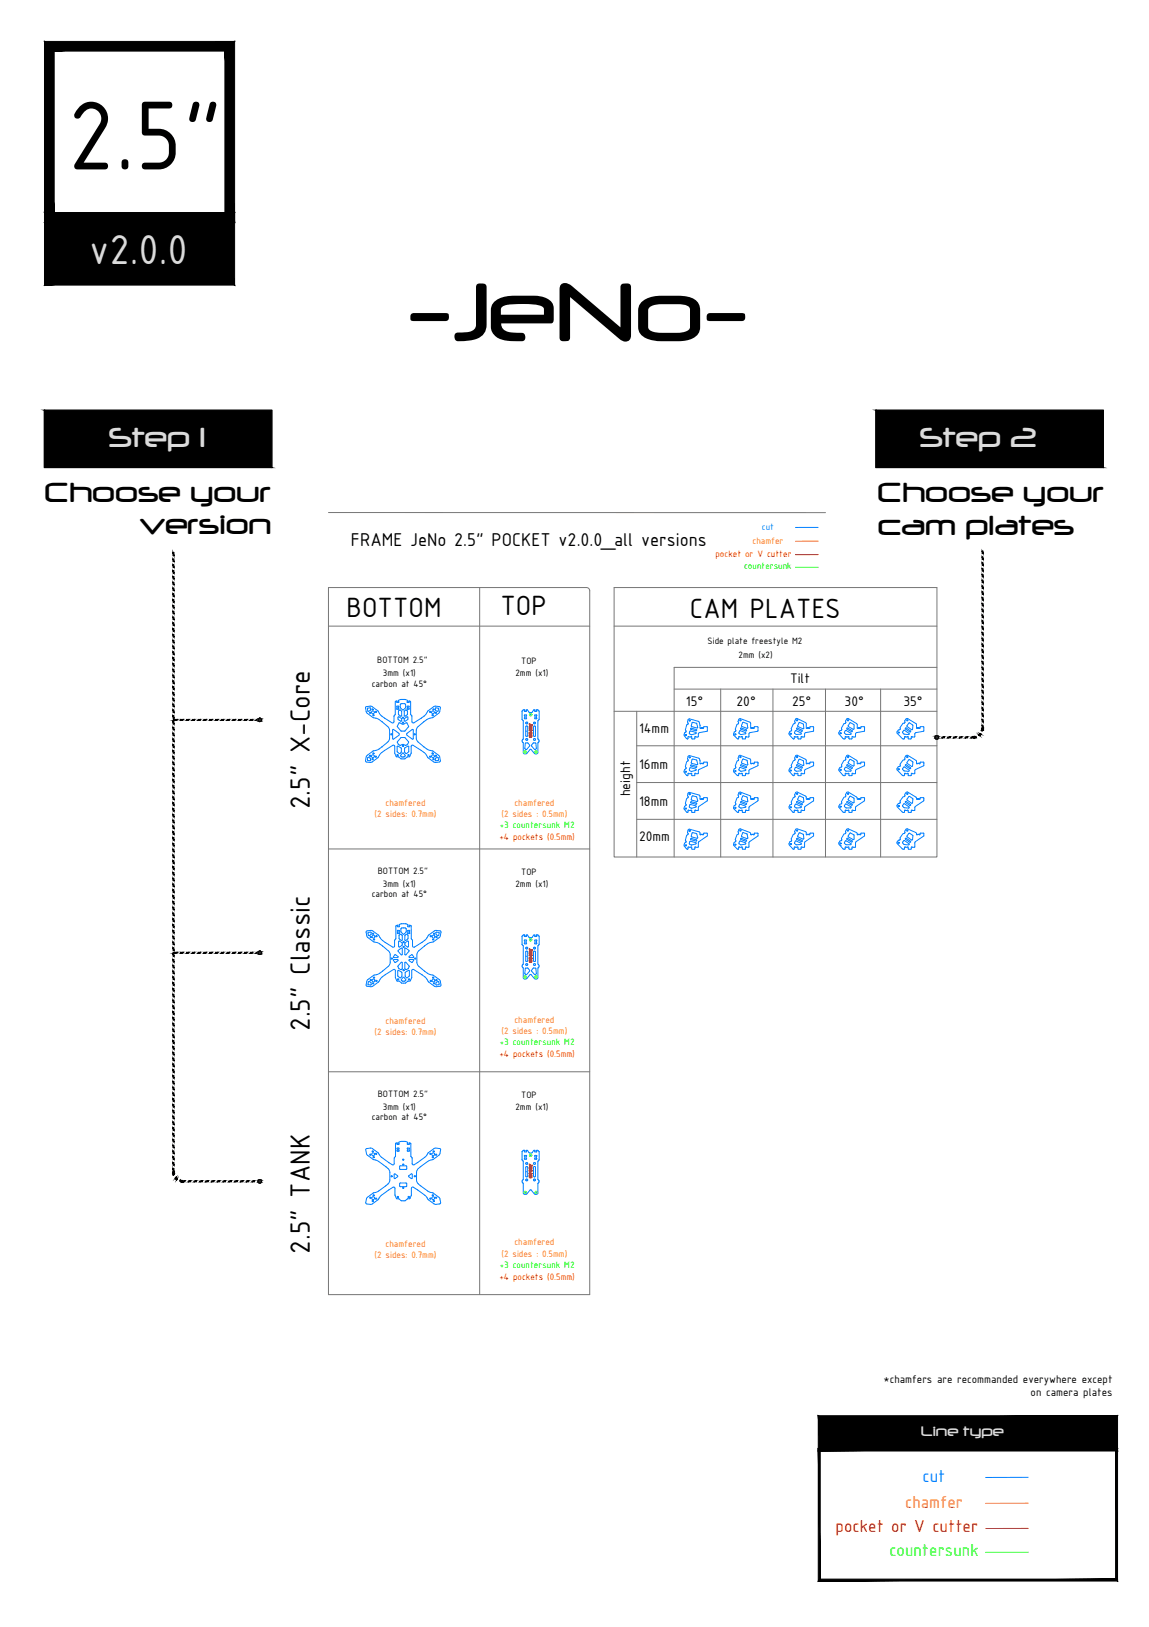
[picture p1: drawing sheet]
<svg xmlns="http://www.w3.org/2000/svg" width="594mm" height="841mm" viewBox="0 0 594 841" stroke-linecap="round" stroke-linejoin="round" font-family="sans-serif">
<!-- layer: Calque2 -->
<g fill="none" stroke="#767676" stroke-width=".52">
<path d="M170 265h257M170 304h133l2 1v364h-135zM248 304v365M318 304h166v139h-166zM170 324h135M318 324h166M349 356h135M373 356v87M400 356v87M427 356v87M455 356v87M484 345h-135v98"/>
<path d="M318 368h166M329 368v75M329 386h155M329 405h155M170 439h135M329 424h155M170 554h135"/>
</g>
<!-- layer: pocket -->
<path d="M423 287h-12M532 790h-22" fill="none" stroke="#f00" stroke-width=".52"/>
<!-- layer: chamfered -->
<path d="M423 280h-12M532 777h-22" fill="none" stroke="#ff7f00" stroke-width=".52"/>
<!-- layer: countersunk -->
<g fill="none" stroke="#0f0" stroke-width=".52">
<path d="M423 293h-12M532 802h-22"/>
<circle cx="274" cy="369" r=".6"/>
<circle cx="272" cy="389" r=".6"/>
<circle cx="277" cy="389" r=".6"/>
<circle cx="274" cy="486" r=".6"/>
<circle cx="272" cy="505" r=".6"/>
<circle cx="277" cy="505" r=".6"/>
<circle cx="274" cy="597" r=".6"/>
<circle cx="272" cy="616" r=".6"/>
<circle cx="277" cy="616" r=".6"/>
</g>
<!-- layer: Calque1 -->
<g fill="none" stroke="#007fff" stroke-width=".52">
<path d="M423 273h-12M357 378l3 1-3 1-1-1zM357 376l3 2-3-1zM361 376h-1h-3l1-3 2 1 1 2M382 378l4 1-3 1-1-1zM383 376l3 2-3-1zM383 375l4 1-1-2-2-1-1 2M411 378l3 1-2 1-1-1zM412 376l3 2-3-1zM413 374h2v3l-3-2zM437 380l3-1-3-1v1v1M438 376l3 2z"/>
<path d="M439 374l3 1-1 2-2-2zM467 378l1-1 2 2h-3v-1M468 376l3 2zM470 374l2 1v2l-3-2zM357 397l3 1-3 1-1-1zM357 395l3 1h-3zM358 392l2 1 1 2-4-1zM383 399l-1-1 1-1 3 1-3 1M383 395v1l3 1-3-2M384 392l2 1 1 2-4-1zM411 397l3 1-2 1-1-1zM412 395l3 2-3-1z"/>
<path d="M413 392l2 1v3l-3-2zM437 399l3-1-3-1v1v1M438 395l3 2zM439 393l3 1-1 2-2-2zM467 397v1h3l-2-2-1 1M468 395l3 2zM470 393l-1 1 3 2v-2l-2-1M357 416l3 1-3 1-1-1zM357 414l3 1h-3zM358 411l2 1 1 2h-4zM382 416l4 1-3 1-1-1zM383 414l3 2-3-1z"/>
<path d="M384 411l2 1 1 2-4-1zM411 416l3 1-2 1-1-1zM412 414l3 2-3-1zM415 412l-2-1-1 2 3 2v-2M437 418l3-1-3-1v1v1M438 414l3 2zM439 412l3 1-1 2-2-2zM467 416v1l3 1-2-3-1 1M468 414l3 2zM470 412l2 1v2l-3-2zM357 435l3 1-3 1-1-1zM357 434l3 1-3-1z"/>
<path d="M358 430l2 1 1 2h-4zM383 433l3 2-3-1zM385 436h1l-3 1-1-1 1-1 2 1M386 433h1l-1-2-2-1-1 2 3 2M412 437l-1-1v-1l3 1-2 1M412 433l3 2-3-1zM413 431h2v3l-3-2zM437 437l3-1-3-1v1v1M438 433l3 2zM441 432l-1-1-2 1 3 2h1M441 431l1 3M467 435v2h3l-2-3-1 1"/>
<path d="M468 433l3 2zM470 431l2 1v2l-3-2zM207 480h2h1v2l-1 1-2-1zM210 478h1v1h1v-1l1 1v10M210 478h-4v1h-1v-1v1v6l-1 1M190 482h2v1l-1 1-1-2M196 484l1 2 2 1M196 484l-4-3-3 1 1 3 3 2 3 1 2 1M198 489h.1M198 489l3 3 1 2v4l-4 4M199 487h.1M204 486v3l-1 1-4-3"/>
<path d="M207 489h-1v-3l2 2v1l-1 1M208 484l-1-1-1 1v1l1 1M208 483v3h-1M209 484l1-1 1 1v1l-1 1M209 483v3h1M211 489v-3l-2 2v1l2 1M213 489l1 1 4-3 2-1 2-3 3-2h3l-1 3-3 3-3 1-5 4M216 499l5 4 3 1 3 2 1 4h-3l-3-2-2-3-2-1-4-3-1 1M217 492l-1 2v4l1 1M227 482h-1v1l1 1v-2M191 507l1 1v1h-2zM198 502l-2 1-3 1-3 2-1 3 3 1 4-3"/>
<path d="M198 502h.1M199 504l-2 1-1 2M199 504l5-3v4l1 2h2M199 504h.1M206 502l2 1v2h-1h-1zM210 503l2-1v3h-2h-1zM213 502v3l-1 2-2 1h-2l-2-1M226 508l1-1v2h-2zM532 764h-22"/>
<circle cx="272" cy="374" r=".5"/>
<circle cx="276" cy="374" r=".5"/>
<circle cx="355" cy="380" r=".3"/>
<circle cx="357" cy="373" r=".3"/>
<circle cx="380" cy="380" r=".3"/>
<circle cx="383" cy="372" r=".3"/>
<circle cx="409" cy="379" r=".3"/>
<circle cx="412" cy="372" r=".3"/>
<circle cx="435" cy="379" r=".3"/>
<circle cx="438" cy="372" r=".3"/>
<circle cx="465" cy="379" r=".3"/>
<circle cx="469" cy="372" r=".3"/>
<circle cx="272" cy="382" r=".5"/>
<circle cx="276" cy="382" r=".5"/>
<circle cx="355" cy="399" r=".3"/>
<circle cx="357" cy="391" r=".3"/>
<circle cx="380" cy="399" r=".3"/>
<circle cx="383" cy="391" r=".3"/>
<circle cx="409" cy="398" r=".3"/>
<circle cx="412" cy="391" r=".3"/>
<circle cx="435" cy="398" r=".3"/>
<circle cx="438" cy="391" r=".3"/>
<circle cx="465" cy="398" r=".3"/>
<circle cx="469" cy="391" r=".3"/>
<circle cx="355" cy="418" r=".3"/>
<circle cx="357" cy="411" r=".3"/>
<circle cx="380" cy="418" r=".3"/>
<circle cx="383" cy="410" r=".3"/>
<circle cx="409" cy="417" r=".3"/>
<circle cx="412" cy="410" r=".3"/>
<circle cx="435" cy="417" r=".3"/>
<circle cx="438" cy="410" r=".3"/>
<circle cx="465" cy="417" r=".3"/>
<circle cx="469" cy="410" r=".3"/>
<circle cx="355" cy="437" r=".3"/>
<circle cx="357" cy="430" r=".3"/>
<circle cx="380" cy="437" r=".3"/>
<circle cx="383" cy="429" r=".3"/>
<circle cx="409" cy="436" r=".3"/>
<circle cx="412" cy="429" r=".3"/>
<circle cx="435" cy="436" r=".3"/>
<circle cx="438" cy="429" r=".3"/>
<circle cx="465" cy="436" r=".3"/>
<circle cx="469" cy="429" r=".3"/>
<circle cx="192" cy="484" r=".3"/>
<circle cx="193" cy="483" r=".3"/>
<circle cx="193" cy="486" r=".3"/>
<circle cx="195" cy="484" r=".3"/>
<circle cx="203" cy="495" r=".3"/>
<circle cx="215" cy="495" r=".3"/>
<circle cx="223" cy="484" r=".3"/>
<circle cx="224" cy="486" r=".3"/>
<circle cx="224" cy="483" r=".3"/>
<circle cx="226" cy="484" r=".3"/>
<circle cx="272" cy="499" r=".5"/>
<circle cx="272" cy="490" r=".5"/>
<circle cx="276" cy="499" r=".5"/>
<circle cx="276" cy="490" r=".5"/>
<circle cx="192" cy="507" r=".3"/>
<circle cx="193" cy="508" r=".3"/>
<circle cx="193" cy="505" r=".3"/>
<circle cx="195" cy="507" r=".3"/>
<circle cx="223" cy="507" r=".3"/>
<circle cx="224" cy="505" r=".3"/>
<circle cx="224" cy="508" r=".3"/>
<circle cx="226" cy="507" r=".3"/>
<circle cx="272" cy="610" r=".5"/>
<circle cx="272" cy="601" r=".5"/>
<circle cx="276" cy="610" r=".5"/>
<circle cx="276" cy="601" r=".5"/>
</g>
<!-- layer: Cut -->
<g fill="none" stroke="#007fff" stroke-width=".52">
<path d="M191 367l1-1h-2v2M191 367h-1M205 365h1v2h-1zM206 372l2 1v-1l-2-1v1M207 374l-2 2 2 2h2l2-2-1-2h-2h-1M207 364h2h1v2l-2 1-1-1zM207 362h-1v1h-1v-1l-1 1v6l-1 5-6-4-2-2-3-3h-3l1 4 3 2 2 1 3 1 3 3v2v4v1l-5 4-3 1-4 3M207 362h4v1l1-1v1v6l1 1M208 370h-1l-1-1v-1l1-1 1 1v2M209 370l2-1v-1l-1-1-1 1v2M211 365h1l-1 2h-1zM211 372l-2 1v-1l1-1 1 1"/>
<path d="M213 370v3l1 1 4-3M218 371h.1M225 367h2M226 366h-1v1M227 366v2M228 366l-1 3-3 2-3 1-6 5v5l4 4M228 366l-1-1h-3l-3 3-1 2-2 1M271 370h1v2l-1-1zM272 378h.1M272 375l1 1-1 5v-1zM274 368h.1M275 368h-1"/>
<path d="M276 375l1 1v5l-1-1zM277 370h1l-1 2-1-1zM277 367l1 1h-1v-1h-1l-1 1M277 367l2 1v4l-1 1v9l1 1-1 1v5l-2 1-2-3-2 3h-1v-1v-5l-1-1 1-1v-9l-1-1v-4l1-1v1h1v-1h1l1 1M277 367h.1M354 380l1-2-1-1 1-2 1-1v-2l5 1 1 4h2v-1h2v2l-5 1v2M354 380l1 2M380 378v-1l1-3h1v-1v-2l6 2v3l2 1v-1h2v2l-4 1-1 2M380 377l-1 3 3 2M409 378h-1v2l2 2M409 378h.1M409 377h.1"/>
<path d="M411 374h-1l-1 3M411 374h.1M416 374l-4-3-1 2v1M417 374v2l1 1 1-1h2v2l-5 1v2M435 378l-1 1 2 3h1v-1h2v1h1l1-1h1M435 377v-1l1-2h1l1-2 1-1 4 3v3h2v-1h2v2l-4 1-1 2M435 377v1M465 377h-1v2l3 3h1v-1h1l1 1h1v-1h2M465 377h.1M468 374h-1l-2 2v1M468 374h.1M468 373l1-2 5 3v3l2-1"/>
<path d="M476 376h.1M476 376h2v2l-5 1v2M190 392h1l1 1h-2zM204 389v-3l-1-1-6 4-2 3-3 2h-3v-3M204 389h.1M204 390l1 1h1l1 1h2l1-1M206 380v-1l-3-2v5l3-2M206 389h1l1-2-2-1-1 2 1 2M207 381h2l2 3v1h-1h-2h-1h-1l-1-1zM208 389l2 2h-1h-2zM210 389h-1v-2l2-1v3l-1 1M210 380v-1l4-2v5l-4-2"/>
<path d="M213 389v-3v-1l7 4 1 3 3 2h3l1-1M213 390l-1 1h-1M219 386h.1M219 386l2 2h3l3 3M227 393l-1-1h-1v1h1M227 391l1 2M272 387h-1l1-3h1l1 1-2 2M276 384h1v3l-2-2zM354 399l1 2M355 382h.1M357 381h-1l-1 1M357 400h-1l-1 1"/>
<path d="M361 381h-2v1h-1v-1h-1M361 392l-5-1v2l-1 1-1 2 1 1-1 2M361 392l1 1M362 393h.1M362 393v2h2v-1h2v2l-5 2v2h-2v1h-1v-1h-1M382 382h.1M382 391l6 1v3h2v-1h2v2l-5 2v2h-1l-1 1h-1v-1h-2v1h-1l-2-2 1-2v-1l1-3h1zM387 381h-1l-1 1h-1v-1h-2v1M409 396l-1 2 2 3M410 382h.1M416 381h-2v1h-1l-1-1h-1l-1 1M416 393l-4-3-1 2v1h-1l-1 3"/>
<path d="M417 393h.1M417 393v2h2v-1h2v2l-5 2v2h-2v1h-1l-1-1h-1l-1 1M435 396v-1l1-2h1v-1l1-2 5 3v2h2v-1h2v2l-4 2-1 2h-1l-1 1h-1v-1h-2v1h-1l-2-3v-1h1M435 396v1M465 396h.1M476 394v1M476 394h2v2l-5 2v2h-2v1h-1l-1-1h-1v1h-1l-3-3v-2h1M476 395h-2v-2l-5-3-1 2v1h-1l-2 2v1M354 418l1 2M355 401h.1M355 420h.1M357 419h-1l-1 1"/>
<path d="M361 419h-2v1h-1v-1h-1M364 412h1M364 412v1h-2v-2l-6-1-1 1 1 1-1 1-1 2 1 1-1 2M365 412l1 2-5 3v2M380 416l-1 2 3 2M382 401h.1M382 420h.1M387 419h-1l-1 1h-1v-1h-2v1M390 412h2M390 412v1h-2v-2l-6-2v2v1h-1l-1 3M392 412v2l-5 3v2M409 415l-1 3 2 2"/>
<path d="M410 401h.1M410 420h.1M411 412h-1l-1 3M411 412h.1M416 419h-2v1h-1l-1-1h-1l-1 1M416 412l-4-3-1 2v1M417 412v1h2v-1M419 412h1M420 412l1 2-5 3v2M435 416l-1 1 2 3h1v-1h2v1h1l1-1h1M435 415v1M445 412h2"/>
<path d="M445 412v1h-2v-1l-5-3-1 2v1h-1l-1 2v1M447 412v2l-5 3v2M465 415h-1v2l3 3h1v-1h1l1 1h1v-1h2M465 415h.1M468 412h-1l-2 2v1M468 412h.1M468 412v-1l1-2 5 3v1h2M476 413h.1M476 412h1M476 412v1M477 412l1 2-5 3v2M354 437l1 2"/>
<path d="M355 435l-1 2M355 435l-1-1 2-5 5 1 1 2h2v-1h2v1l-5 3v3h-2v1h-1v-1h-1M355 439h.1M357 438h-1l-1 1M382 439h.1M382 429l6 1v2h2v-1h2v1l-5 3v3h-1l-1 1h-1v-1h-2l-1 1-2-2 1-2v-1l1-3h1zM409 435h-1v2l2 2M409 435h.1M409 434v1M410 439h.1M411 431h-1l-1 3M411 431h.1"/>
<path d="M411 431v-2l1-1 5 2v2h2v-1h2v1l-5 3v3h-2v1h-1l-1-1h-1l-1 1M434 437h.1M435 434v-1l1-2h1v-1l1-2 5 2v2h2v-1h2v1l-5 3v3h-1l-1 1h-1v-1h-2v1h-1l-2-3 1-1M435 434v1M465 434h.1M468 431h-1l-2 2v1M468 431h.1M468 431v-1l1-2 4 2 1 2 2-1M476 431h.1M476 431h2v1l-5 3v3h-2v1h-1l-1-1h-1v1h-1l-3-3v-2h1M204 497v-1h2l-2 1M204 494l2 1h-2v-1"/>
<path d="M205 481h2l-1 2-1-1zM206 491l2-1v4h-1zM207 497l1 1v3h-1l-1-1zM209 490l3 1-2 3zM211 481h1v2l-1-1zM212 496h2l-1 2zM212 494l1-1 1 2h-2zM271 488h1M271 486h1M271 486v2M272 494h.1M272 492h1l-1 5z"/>
<path d="M272 486v2M274 485h.1M275 485h-1M275 485l1-2h1v1v-1h1l1 1v4l-1 1v9l1 2h-1v5v1h-1l-3-2-2 2h-1v-1v-5h-1l1-2v-9l-1-1v-4l1-1v1h1v-1h1l1 2M276 492h1v5h-1zM277 488h.1M277 486h.1M277 486v2M208 505l2 1-1 1h-2zM209 501h2l1-1-2-3v4M272 504l-1-1 1-2 1-1 1 2-2 2M276 501h1v2v1l-2-2z"/>
<path d="M189 594l1 3 9 6 2 2 1 1v4l-1 2-6 4-2 1-3 2-1 3M190 594h-1M205 594h1v1h-1zM205 591h-1v7l-1 4-6-4-1-2-3-2h-3M205 591h.1M205 591v1h1v-1a2.9 2.9 0 0 1 4-1h1v2h1l-1-1M211 594h1v1h-1zM211 591h1v7l2 4 6-4 1-2 3-2h3M211 591h.1M227 594h1l-1 3-3 2-3 1-5 4M270 600h1v10l-1 1 1 1v5h1l2-2 2 2h2v-5l1-1-1-1v-10h1M271 597h1v2h-1z"/>
<path d="M273 596v-1h-1h-1h-1v5M273 596h1M274 596h.1M275 596h-1M275 596h.1M275 596l1-1h1h1h-1h2v5M276 597h2l-1 2h-1zM204 607l2 1-2 1zM207 603h3v1h-3zM207 612h3v1h-3zM211 608l2-1v2l-2-1zM216 612l5 4 3 1 3 2 1 3h-4"/>
<path d="M216 604l-1 2v4l1 2M272 606h.1M272 603h1l-1 5zM276 603h1v5h-1zM189 622h1h3M193 622l3-2 1-2 7-4v4l1 1 2 2h2l2-1h1l1-2v-4h1l6 4 1 2 3 2"/>
<circle cx="191" cy="368" r=".3"/>
<circle cx="193" cy="367" r=".3"/>
<circle cx="193" cy="368" r=".7"/>
<circle cx="193" cy="370" r=".3"/>
<circle cx="194" cy="368" r=".3"/>
<circle cx="202" cy="380" r=".3"/>
<circle cx="208" cy="371" r=".3"/>
<circle cx="208" cy="374" r=".3"/>
<circle cx="214" cy="380" r=".3"/>
<circle cx="222" cy="368" r=".3"/>
<circle cx="224" cy="370" r=".3"/>
<circle cx="224" cy="368" r=".7"/>
<circle cx="224" cy="367" r=".3"/>
<circle cx="225" cy="368" r=".3"/>
<circle cx="274" cy="369" r=".3"/>
<circle cx="191" cy="391" r=".3"/>
<circle cx="193" cy="392" r=".3"/>
<circle cx="193" cy="391" r=".7"/>
<circle cx="193" cy="389" r=".3"/>
<circle cx="194" cy="391" r=".3"/>
<circle cx="206" cy="390" r=".3"/>
<circle cx="208" cy="386" r=".3"/>
<circle cx="211" cy="390" r=".3"/>
<circle cx="222" cy="391" r=".3"/>
<circle cx="224" cy="389" r=".3"/>
<circle cx="224" cy="391" r=".7"/>
<circle cx="224" cy="392" r=".3"/>
<circle cx="225" cy="391" r=".3"/>
<circle cx="272" cy="389" r=".3"/>
<circle cx="277" cy="389" r=".3"/>
<circle cx="193" cy="484" r=".7"/>
<circle cx="209" cy="487" r=".3"/>
<circle cx="209" cy="489" r=".3"/>
<circle cx="224" cy="484" r=".7"/>
<circle cx="274" cy="486" r=".3"/>
<circle cx="193" cy="507" r=".7"/>
<circle cx="206" cy="506" r=".3"/>
<circle cx="209" cy="502" r=".3"/>
<circle cx="211" cy="506" r=".3"/>
<circle cx="224" cy="507" r=".7"/>
<circle cx="272" cy="505" r=".3"/>
<circle cx="277" cy="505" r=".3"/>
<circle cx="191" cy="597" r=".3"/>
<circle cx="193" cy="595" r=".3"/>
<circle cx="193" cy="597" r=".7"/>
<circle cx="193" cy="598" r=".3"/>
<circle cx="194" cy="596" r=".3"/>
<circle cx="208" cy="599" r=".3"/>
<circle cx="223" cy="596" r=".3"/>
<circle cx="224" cy="598" r=".3"/>
<circle cx="224" cy="597" r=".7"/>
<circle cx="224" cy="595" r=".3"/>
<circle cx="225" cy="597" r=".3"/>
<circle cx="274" cy="597" r=".3"/>
<circle cx="191" cy="619" r=".3"/>
<circle cx="193" cy="619" r=".7"/>
<circle cx="193" cy="618" r=".3"/>
<circle cx="194" cy="620" r=".3"/>
<circle cx="202" cy="608" r=".3"/>
<circle cx="206" cy="619" r=".3"/>
<circle cx="208" cy="602" r=".3"/>
<circle cx="208" cy="614" r=".3"/>
<circle cx="211" cy="619" r=".3"/>
<circle cx="214" cy="608" r=".3"/>
<circle cx="223" cy="620" r=".3"/>
<circle cx="224" cy="618" r=".3"/>
<circle cx="224" cy="619" r=".7"/>
<circle cx="225" cy="619" r=".3"/>
<circle cx="272" cy="616" r=".3"/>
<circle cx="277" cy="616" r=".3"/>
<circle cx="193" cy="621" r=".3"/>
<circle cx="224" cy="621" r=".3"/>
</g>
<!-- layer: Calque1_pocket -->
<g fill="none" stroke="#f00" stroke-width=".52">
<path d="M274 377h1l-1 2h1h-1l1-1zM274 376h.1M274 374l1 1h-1zM274 380h1v1h-1zM274 376h1v1h-1v-1v1zM274 375h.1M274 376v1zM274 381v-1h1v1M274 381h.1M274 381h1M275 381h.1M274 494h1l-1 1h1h-1l1-1z"/>
<path d="M274 493h.1M274 490l1 1h-1zM274 492v1M274 496h1v1h-1zM274 491h.1M274 498h1M274 497v-1h1v1M274 492v1h1v-1h-1v1M274 492h.1M274 492l1 1zM275 492h.1M274 602h.1"/>
<path d="M274 604h.1M274 602v1l1-1M274 607h1v2h-1zM274 603v1M274 608v1l1-1M274 602h1M274 608h1M274 608h.1M274 603v2l1-1v-1h-1v1M274 603h.1M275 603v1M275 608h.1"/>
<path d="M275 603h.1M275 604h.1M275 606l-1 1 1-2h-1h1l-1 2h1"/>
</g>
<!-- layer: 0 -->
<g fill="#000" stroke="#000" stroke-width=".52">
<path d="M23 21l5 5 93-5zM28 26l93-5-5 5zM116 26l5 89v-94zM116 26l5 89-5-5zM23 115h98l-5-5zM28 110h88l-93 5zM23 21v94l5-5zM23 21l5 5v84z"/>
<path d="M23 110l5 5 93-5zM28 115l93-5-5 5zM116 115l5 32v-37zM116 115l5 32-5-5zM23 147h98l-5-5zM28 142h88l-93 5zM23 110v37l5-5zM23 110l5 5v27z"/>
<path d="M26 112l93 33v-33zM26 112l93 33h-93z"/>
<path d="M23 212l118 30v-30zM23 212l118 30h-118z"/>
<path d="M453 212l118 30v-30zM453 212l118 30h-118z"/>
<path d="M89 286l1 1v-1zM89 286l1 1h-1z"/>
<path d="M89 289l1 1v-1zM89 289l1 1h-1z"/>
<path d="M89 292l1 1v-1zM89 292l1 1h-1z"/>
<path d="M89 295l1 1v-1zM89 295l1 1h-1z"/>
<path d="M89 298l1 1v-1zM89 298l1 1h-1z"/>
<path d="M508 285v1v-1zM508 285v1z"/>
<path d="M508 288v1v-1zM508 288v1z"/>
<path d="M508 291v1v-1zM508 291v1z"/>
<path d="M508 294v1v-1zM508 294v1z"/>
<path d="M508 297v1v-1zM508 297v1z"/>
<path d="M508 300v1v-1zM508 300v1z"/>
<path d="M89 301l1 1v-1zM89 301l1 1h-1z"/>
<path d="M89 304l1 1v-1zM89 304l1 1h-1z"/>
<path d="M89 307l1 1v-1zM89 307l1 1h-1z"/>
<path d="M89 310l1 1v-1zM89 310l1 1h-1z"/>
<path d="M89 313l1 1v-1zM89 313l1 1h-1z"/>
<path d="M89 316l1 1v-1zM89 316l1 1h-1z"/>
<path d="M89 319l1 1v-1zM89 319l1 1h-1z"/>
<path d="M508 303v1v-1zM508 303v1z"/>
<path d="M508 306v1v-1zM508 306v1z"/>
<path d="M508 309v1v-1zM508 309v1z"/>
<path d="M508 312v1v-1zM508 312v1z"/>
<path d="M508 315v1v-1zM508 315v1z"/>
<path d="M508 318v1v-1zM508 318v1z"/>
<path d="M89 322l1 1v-1zM89 322l1 1h-1z"/>
<path d="M89 325l1 1v-1zM89 325l1 1h-1z"/>
<path d="M89 328l1 1v-1zM89 328l1 1h-1z"/>
<path d="M89 331l1 1v-1zM89 331l1 1h-1z"/>
<path d="M89 334l1 1v-1zM89 334l1 1h-1z"/>
<path d="M89 337l1 1v-1zM89 337l1 1h-1z"/>
<path d="M508 321v1v-1zM508 321v1z"/>
<path d="M508 324v1v-1zM508 324v1z"/>
<path d="M508 327v1v-1zM508 327v1z"/>
<path d="M508 330v1v-1zM508 330v1z"/>
<path d="M508 333v1v-1zM508 333v1z"/>
<path d="M508 336v1v-1zM508 336v1z"/>
<path d="M508 339v1v-1zM508 339v1z"/>
<path d="M89 340l1 1v-1zM89 340l1 1h-1z"/>
<path d="M89 343l1 1v-1zM89 343l1 1h-1z"/>
<path d="M89 346l1 1v-1zM89 346l1 1h-1z"/>
<path d="M89 349l1 1v-1zM89 349l1 1h-1z"/>
<path d="M89 352l1 1v-1zM89 352l1 1h-1z"/>
<path d="M89 355l1 1v-1zM89 355l1 1h-1z"/>
<path d="M89 358l1 1v-1zM89 358l1 1h-1z"/>
<path d="M508 342v1v-1zM508 342v1z"/>
<path d="M508 345v1v-1zM508 345v1z"/>
<path d="M508 348v1v-1zM508 348v1z"/>
<path d="M508 351v1v-1zM508 351v1z"/>
<path d="M508 354v1v-1zM508 354v1z"/>
<path d="M508 357v1v-1zM508 357v1z"/>
<path d="M508 360v1v-1zM508 360v1z"/>
<path d="M90 372h2zM90 372h2z"/>
<path d="M89 361l1 1v-1zM89 361l1 1h-1z"/>
<path d="M89 364l1 1v-1zM89 364l1 1h-1z"/>
<path d="M89 367l1 1v-1zM89 367l1 1h-1z"/>
<path d="M89 370l1 1v-1zM89 370l1 1h-1z"/>
<path d="M89 373l1 1v-1zM89 373l1 1h-1z"/>
<path d="M89 376l1 1v-1zM89 376l1 1h-1z"/>
<path d="M89 379l1 1v-1zM89 379l1 1h-1z"/>
<path d="M93 372h2zM93 372h2z"/>
<path d="M96 372h2zM96 372h2z"/>
<path d="M99 372h2zM99 372h2z"/>
<path d="M102 372h2zM102 372h2z"/>
<path d="M105 372h2zM105 372h2z"/>
<path d="M108 372h2zM108 372h2z"/>
<path d="M111 372h2zM111 372h2z"/>
<path d="M114 372h2zM114 372h2z"/>
<path d="M117 372h2zM117 372h2z"/>
<path d="M120 372h2zM120 372h2z"/>
<path d="M123 372h2zM123 372h2z"/>
<path d="M126 372h2zM126 372h2z"/>
<path d="M129 372h2zM129 372h2z"/>
<path d="M132 372h2zM132 372h2z"/>
<path d="M508 377v1zM508 377v-1zM508 376v1v-1z"/>
<path d="M508 363v1v-1zM508 363v1z"/>
<path d="M508 366v1v-1zM508 366v1z"/>
<path d="M508 369v1v-1zM508 369v1z"/>
<path d="M508 372v1v-1zM508 372v1z"/>
<path d="M508 375v1v-1zM508 375v1z"/>
<path d="M89 382l1 1v-1zM89 382l1 1h-1z"/>
<path d="M89 385l1 1v-1zM89 385l1 1h-1z"/>
<path d="M89 388l1 1v-1zM89 388l1 1h-1z"/>
<path d="M89 391l1 1v-1zM89 391l1 1h-1z"/>
<path d="M89 394l1 1v-1zM89 394l1 1h-1z"/>
<path d="M89 397l1 1v-1zM89 397l1 1h-1z"/>
<path d="M484 381h1zM484 381h1h-1z"/>
<path d="M487 381h1zM487 381h1h-1z"/>
<path d="M490 381h1zM490 381h1h-1z"/>
<path d="M493 381h1zM493 381h1h-1z"/>
<path d="M496 381h1zM496 381h1h-1z"/>
<path d="M499 381h1zM499 381h1h-1z"/>
<path d="M503 381h1zM503 381h1zM503 381h1zM503 381h1zM504 381h1zM504 381h1z"/>
<path d="M502 381h1zM502 381h1h-1z"/>
<path d="M506 380h1zM506 380h1zM506 380h1zM507 379l-1 1h1z"/>
<path d="M89 400l1 1v-1zM89 400l1 1h-1z"/>
<path d="M89 403l1 1v-1zM89 403l1 1h-1z"/>
<path d="M89 406l1 1v-1zM89 406l1 1h-1z"/>
<path d="M89 409l1 1v-1zM89 409l1 1h-1z"/>
<path d="M89 412l1 1v-1zM89 412l1 1h-1z"/>
<path d="M89 415l1 1v-1zM89 415l1 1h-1z"/>
<path d="M89 418l1 1v-1zM89 418l1 1h-1z"/>
<path d="M89 421l1 1v-1zM89 421l1 1h-1z"/>
<path d="M89 424l1 1v-1zM89 424l1 1h-1z"/>
<path d="M89 427l1 1v-1zM89 427l1 1h-1z"/>
<path d="M89 430l1 1v-1zM89 430l1 1h-1z"/>
<path d="M89 433l1 1v-1zM89 433l1 1h-1z"/>
<path d="M89 436l1 1v-1zM89 436l1 1h-1z"/>
<path d="M89 439l1 1v-1zM89 439l1 1h-1z"/>
<path d="M89 442l1 1v-1zM89 442l1 1h-1z"/>
<path d="M89 445l1 1v-1zM89 445l1 1h-1z"/>
<path d="M89 448l1 1v-1zM89 448l1 1h-1z"/>
<path d="M89 451l1 1v-1zM89 451l1 1h-1z"/>
<path d="M89 454l1 1v-1zM89 454l1 1h-1z"/>
<path d="M89 457l1 1v-1zM89 457l1 1h-1z"/>
<path d="M89 460l1 1v-1zM89 460l1 1h-1z"/>
<path d="M89 463l1 1v-1zM89 463l1 1h-1z"/>
<path d="M89 466l1 1v-1zM89 466l1 1h-1z"/>
<path d="M89 469l1 1v-1zM89 469l1 1h-1z"/>
<path d="M89 472l1 1v-1zM89 472l1 1h-1z"/>
<path d="M89 475l1 1v-1zM89 475l1 1h-1z"/>
<path d="M89 478l1 1v-1zM89 478l1 1h-1z"/>
<path d="M90 492v1l2-1zM90 493l2-1v1z"/>
<path d="M89 481l1 1v-1zM89 481l1 1h-1z"/>
<path d="M89 484l1 1v-1zM89 484l1 1h-1z"/>
<path d="M89 487l1 1v-1zM89 487l1 1h-1z"/>
<path d="M89 490l1 1v-1zM89 490l1 1h-1z"/>
<path d="M89 493l1 1v-1zM89 493l1 1h-1z"/>
<path d="M89 496l1 1v-1zM89 496l1 1h-1z"/>
<path d="M89 499l1 1v-1zM89 499l1 1h-1z"/>
<path d="M93 492v1l2-1zM93 493l2-1v1z"/>
<path d="M96 492v1l2-1zM96 493l2-1v1z"/>
<path d="M99 492v1l2-1zM99 493l2-1v1z"/>
<path d="M102 492v1l2-1zM102 493l2-1v1z"/>
<path d="M105 492v1l2-1zM105 493l2-1v1z"/>
<path d="M108 492v1l2-1zM108 493l2-1v1z"/>
<path d="M111 492v1l2-1zM111 493l2-1v1z"/>
<path d="M114 492v1l2-1zM114 493l2-1v1z"/>
<path d="M117 492v1l2-1zM117 493l2-1v1z"/>
<path d="M120 492v1l2-1zM120 493l2-1v1z"/>
<path d="M123 492v1l2-1zM123 493l2-1v1z"/>
<path d="M126 492v1l2-1zM126 493l2-1v1z"/>
<path d="M129 492v1l2-1zM129 493l2-1v1z"/>
<path d="M132 492v1l2-1zM132 493l2-1v1z"/>
<path d="M89 502l1 1v-1zM89 502l1 1h-1z"/>
<path d="M89 505l1 1v-1zM89 505l1 1h-1z"/>
<path d="M89 508l1 1v-1zM89 508l1 1h-1z"/>
<path d="M89 511l1 1v-1zM89 511l1 1h-1z"/>
<path d="M89 514l1 1v-1zM89 514l1 1h-1z"/>
<path d="M89 517l1 1v-1zM89 517l1 1h-1z"/>
<path d="M89 520l1 1v-1zM89 520l1 1h-1z"/>
<path d="M89 523l1 1v-1zM89 523l1 1h-1z"/>
<path d="M89 526l1 1v-1zM89 526l1 1h-1z"/>
<path d="M89 529l1 1v-1zM89 529l1 1h-1z"/>
<path d="M89 532l1 1v-1zM89 532l1 1h-1z"/>
<path d="M89 535l1 1v-1zM89 535l1 1h-1z"/>
<path d="M89 538l1 1v-1zM89 538l1 1h-1z"/>
<path d="M89 541l1 1v-1zM89 541l1 1h-1z"/>
<path d="M89 544l1 1v-1zM89 544l1 1h-1z"/>
<path d="M89 547l1 1v-1zM89 547l1 1h-1z"/>
<path d="M89 550l1 1v-1zM89 550l1 1h-1z"/>
<path d="M89 553l1 1v-1zM89 553l1 1h-1z"/>
<path d="M89 556l1 1v-1zM89 556l1 1h-1z"/>
<path d="M89 559l1 1v-1zM89 559l1 1h-1z"/>
<path d="M89 562l1 1v-1zM89 562l1 1h-1z"/>
<path d="M89 565l1 1v-1zM89 565l1 1h-1z"/>
<path d="M89 568l1 1v-1zM89 568l1 1h-1z"/>
<path d="M89 571l1 1v-1zM89 571l1 1h-1z"/>
<path d="M89 574l1 1v-1zM89 574l1 1h-1z"/>
<path d="M89 577l1 1v-1zM89 577l1 1h-1z"/>
<path d="M89 580l1 1v-1zM89 580l1 1h-1z"/>
<path d="M89 583l1 1v-1zM89 583l1 1h-1z"/>
<path d="M89 586l1 1v-1zM89 586l1 1h-1z"/>
<path d="M89 589l1 1v-1zM89 589l1 1h-1z"/>
<path d="M89 592l1 1v-1zM89 592l1 1h-1z"/>
<path d="M89 595l1 1v-1zM89 595l1 1h-1z"/>
<path d="M89 598l1 1v-1zM89 598l1 1h-1z"/>
<path d="M89 606h1h-1zM89 606h1zM89 606h1v1zM90 606v1zM90 607v-1v1zM90 606v1z"/>
<path d="M89 601l1 1v-1zM89 601l1 1h-1z"/>
<path d="M89 604l1 2v-2zM89 604l1 2h-1z"/>
<path d="M91 609v1zM91 609v1zM92 609l-1 1zM92 609l-1 1z"/>
<path d="M93 610v1zM93 610v1zM93 610l1 1zM93 610l1 1zM94 610v1zM94 610v1zM94 610l1 1zM94 610l1 1z"/>
<path d="M95 610v1l1-1zM95 611l1-1v1z"/>
<path d="M97 610v1l2-1zM97 611l2-1v1z"/>
<path d="M100 610v1l2-1zM100 611l2-1v1z"/>
<path d="M103 610v1l2-1zM103 611l2-1v1z"/>
<path d="M106 610v1l2-1zM106 611l2-1v1z"/>
<path d="M109 610v1l2-1zM109 611l2-1v1z"/>
<path d="M112 610v1l2-1zM112 611l2-1v1z"/>
<path d="M115 610v1l2-1zM115 611l2-1v1z"/>
<path d="M118 610v1l2-1zM118 611l2-1v1z"/>
<path d="M121 610v1l2-1zM121 611l2-1v1z"/>
<path d="M124 610v1l2-1zM124 611l2-1v1z"/>
<path d="M127 610v1l2-1zM127 611l2-1v1z"/>
<path d="M130 610v1l2-1zM130 611l2-1v1z"/>
<path d="M133 610v1l1-1zM133 611l1-1v1z"/>
<path d="M423 732l1 1 154-1zM424 733l154-1-1 1zM578 732l-1 1 1 17zM577 733l1 17-1-1zM423 750h155l-1-1zM423 750l1-1h153zM423 732v18l1-1zM423 732l1 1v16z"/>
<path d="M424 732l153 17v-17zM424 732l153 17h-153z"/>
<path d="M423 749l1 1 154-1zM424 750l154-1-1 1zM578 749l-1 1 1 67zM577 750l1 67-1-1zM423 817h155l-1-1zM423 817l1-1h153zM423 749v68l1-1zM423 749l1 1v66z"/>
</g>
<g fill="none" stroke="#000" stroke-width=".52">
<path d="M23 212h118v30h-118zM453 212h118v30h-118zM134 372h.1M508 376h.1M484 381h.1M134 492v1M89 606h1M134 610v1"/>
<circle cx="134" cy="372" r=".9"/>
<circle cx="484" cy="381" r=".9"/>
<circle cx="134" cy="493" r=".9"/>
<circle cx="134" cy="611" r=".9"/>
</g>
<g fill="#303030" stroke="#303030" stroke-width=".52">
<path d="M134 371h1zM134 371h1z"/>
<path d="M134 371h1zM134 371h1z"/>
<path d="M134 371h1zM134 371h1z"/>
<path d="M134 371h1zM134 371h1z"/>
<path d="M134 371h1zM134 371h1z"/>
<path d="M134 371l1 1zM134 372h1z"/>
<path d="M134 372h1zM134 372h1z"/>
<path d="M134 372h1zM134 372h1z"/>
<path d="M134 372h1zM134 372h1z"/>
<path d="M134 372h1zM134 372h1z"/>
<path d="M134 372h1zM134 372h1z"/>
<path d="M133 372h2zM133 372h2z"/>
<path d="M133 372h2zM133 372h2z"/>
<path d="M133 372h2zM133 372h2z"/>
<path d="M133 372h2zM133 372h2z"/>
<path d="M133 372h2zM133 372h2z"/>
<path d="M133 372h2zM133 372h2z"/>
<path d="M133 372h2zM133 372h2z"/>
<path d="M134 372h1zM134 372l1 1z"/>
<path d="M134 373h1zM134 373h1z"/>
<path d="M134 373h1zM134 373h1z"/>
<path d="M134 373h1zM134 373h1z"/>
<path d="M134 373h1zM134 373h1z"/>
<path d="M134 373h1zM134 373h1z"/>
<path d="M134 373h1zM134 373h1z"/>
<path d="M134 373h1zM134 373h1z"/>
<path d="M134 373h1zM134 373h1z"/>
<path d="M134 373h1zM134 373h1z"/>
<path d="M134 610h1zM134 610h1z"/>
<path d="M134 610h1zM134 610h1z"/>
<path d="M134 610h1zM134 610h1z"/>
<path d="M134 610h1zM134 610h1z"/>
<path d="M134 610h1zM134 610h1z"/>
<path d="M134 610h1zM134 610h1z"/>
<path d="M134 610h1zM134 610h1z"/>
<path d="M134 610h1zM134 610h1z"/>
<path d="M134 610h1zM134 610h1z"/>
<path d="M134 610h1zM134 610h1z"/>
<path d="M134 610h1zM134 610h1z"/>
<path d="M133 610h2zM133 610h2z"/>
<path d="M133 610l2 1zM133 610l2 1z"/>
<path d="M133 611h2zM133 611h2z"/>
<path d="M133 611h2zM133 611h2z"/>
<path d="M133 611h2zM133 611h2z"/>
<path d="M133 611h2zM133 611h2z"/>
<path d="M133 611h2zM133 611h2z"/>
<path d="M134 611h1zM134 611h1z"/>
<path d="M134 611h1zM134 611h1z"/>
<path d="M134 611h1zM134 611h1z"/>
<path d="M134 611h1zM134 611h1z"/>
<path d="M134 611h1zM134 611h1z"/>
<path d="M134 611h1zM134 611h1z"/>
<path d="M134 611h1zM134 611h1z"/>
<path d="M134 611h1zM134 611h1z"/>
<path d="M134 611h1zM134 611h1z"/>
<path d="M134 611h1zM134 611l1 1z"/>
<path d="M484 380h1zM484 380h1z"/>
<path d="M484 380h1zM484 380h1z"/>
<path d="M484 380h1zM484 380h1z"/>
<path d="M484 380h1zM484 380h1z"/>
<path d="M484 380l1 1zM484 381h1z"/>
<path d="M484 381h1zM484 381h1z"/>
<path d="M484 381h1zM484 381h1z"/>
<path d="M484 381h1zM484 381h1z"/>
<path d="M484 381h1zM484 381h1z"/>
<path d="M484 381h1zM484 381h1z"/>
<path d="M484 381h1zM484 381h1z"/>
<path d="M484 381h1zM484 381h1z"/>
<path d="M484 381h1zM484 381h1z"/>
<path d="M483 381h2zM483 381h2z"/>
<path d="M483 381h2zM483 381h2z"/>
<path d="M483 381h2zM483 381h2z"/>
<path d="M484 381h1zM484 381h1z"/>
<path d="M484 381h1zM484 381l1 1z"/>
<path d="M484 382h1zM484 382h1z"/>
<path d="M484 382h1zM484 382h1z"/>
<path d="M484 382h1zM484 382h1z"/>
<path d="M484 382h1zM484 382h1z"/>
<path d="M484 382h1zM484 382h1z"/>
<path d="M484 382h1zM484 382h1z"/>
<path d="M484 382h1zM484 382h1z"/>
<path d="M484 382h1zM484 382h1z"/>
<path d="M484 382h1zM484 382h1z"/>
<path d="M484 382h1zM484 382h1z"/>
<path d="M134 492h1zM134 492h1z"/>
<path d="M134 492h1zM134 492h1z"/>
<path d="M134 492h1zM134 492h1z"/>
<path d="M134 492h1zM134 492h1z"/>
<path d="M134 492h1zM134 492h1z"/>
<path d="M134 492h1zM134 492h1z"/>
<path d="M134 492h1zM134 492h1z"/>
<path d="M134 492h1zM134 492h1z"/>
<path d="M134 492h1zM134 492h1z"/>
<path d="M134 492h1zM134 492h1z"/>
<path d="M134 492h1zM134 492h1z"/>
<path d="M133 492h2zM133 492h2z"/>
<path d="M133 492h2zM133 492h2z"/>
<path d="M133 492l2 1zM133 492l2 1z"/>
<path d="M133 493h2zM133 493h2z"/>
<path d="M133 493h2zM133 493h2z"/>
<path d="M133 493h2zM133 493h2z"/>
<path d="M133 493h2zM133 493h2z"/>
<path d="M134 493h1zM134 493h1z"/>
<path d="M134 493h1zM134 493h1z"/>
<path d="M134 493h1zM134 493h1z"/>
<path d="M134 493h1zM134 493h1z"/>
<path d="M134 493h1zM134 493h1z"/>
<path d="M134 493h1zM134 493h1z"/>
<path d="M134 493h1zM134 493h1z"/>
<path d="M134 493h1zM134 493h1z"/>
<path d="M134 493h1zM134 493h1z"/>
<path d="M134 493h1zM134 493h1z"/>
</g>
<text font-size="54.3" x="35" y="88">2.5&quot;</text>
<text font-size="50.2" x="210" y="176">-JeNo-</text>
<text font-size="23.3" fill="#dbdbdb" x="46" y="136">v2.0.0</text>
<text font-size="19.4" x="78" y="781">FRAME JeNo 2.5&quot; POCKET v2.0.0_all versions</text>
<g font-size="16.7" fill="#dbdbdb">
<text x="56" y="231">Step 1</text>
<text x="476" y="231">Step 2</text>
</g>
<g font-size="16.7">
<text x="23" y="259">Choose your</text>
<text x="454" y="260">Choose your</text>
<text x="72" y="276">version</text>
<text x="454" y="276">cam plates</text>
</g>
<g font-size="15.5">
<text x="259" y="318">TOP</text>
<text x="179" y="319">BOTTOM</text>
<text x="357" y="319">CAM PLATES</text>
<text x="160" y="418" transform="rotate(-90 160 418)">2.5&quot; X-Core</text>
<text x="160" y="533" transform="rotate(-90 160 533)">2.5&quot; Classic</text>
<text x="160" y="648" transform="rotate(-90 160 648)">2.5&quot; TANK</text>
</g>
<text font-size="10.3" x="181" y="282">FRAME JeNo 2.5&quot; POCKET v2.0.0_all versions</text>
<text font-size="9.7" fill="#007fff" x="477" y="766">cut</text>
<text font-size="9.7" fill="#ff7f00" x="468" y="780">chamfer</text>
<text font-size="9.7" fill="#f00" x="432" y="792">pocket or V cutter</text>
<text font-size="9.7" fill="#0f0" x="460" y="804">countersunk</text>
<text font-size="8.4" fill="#dbdbdb" x="476" y="743">Line type</text>
<g font-size="7.8">
<text x="408" y="353">Tilt</text>
<text x="355" y="365">15°</text>
<text x="381" y="365">20°</text>
<text x="410" y="365">25°</text>
<text x="437" y="365">30°</text>
<text x="467" y="365">35°</text>
<text x="330" y="379">14mm</text>
<text x="330" y="397">16mm</text>
<text x="326" y="412" transform="rotate(-90 326 412)">height</text>
<text x="330" y="416">18mm</text>
<text x="330" y="435">20mm</text>
</g>
<g font-size="6.2">
<text x="457" y="715">*chamfers are recommanded everywhere except</text>
<text x="533" y="722">on camera plates</text>
</g>
<text font-size="5.2" fill="#007fff" x="394" y="274">cut</text>
<g font-size="5.2" fill="#ff7f00">
<text x="389" y="281">chamfer</text>
<text x="199" y="416">chamfered</text>
<text x="266" y="416">chamfered</text>
<text x="194" y="422">(2 sides: 0.7mm)</text>
<text x="259" y="422">(2 sides : 0.5mm)</text>
<text x="199" y="529">chamfered</text>
<text x="266" y="529">chamfered</text>
<text x="194" y="535">(2 sides: 0.7mm)</text>
<text x="259" y="534">(2 sides : 0.5mm)</text>
<text x="199" y="644">chamfered</text>
<text x="266" y="644">chamfered</text>
<text x="194" y="650">(2 sides: 0.7mm)</text>
<text x="259" y="650">(2 sides : 0.5mm)</text>
</g>
<g font-size="5.2" fill="#f00">
<text x="370" y="288">pocket or V cutter</text>
<text x="258" y="434">+4 pockets (0.5mm)</text>
<text x="258" y="546">+4 pockets (0.5mm)</text>
<text x="258" y="661">+4 pockets (0.5mm)</text>
</g>
<g font-size="5.2" fill="#0f0">
<text x="385" y="294">countersunk</text>
<text x="258" y="428">+3 countersunk M2</text>
<text x="258" y="540">+3 countersunk M2</text>
<text x="258" y="655">+3 countersunk M2</text>
</g>
<g font-size="5.2">
<text x="366" y="333">Side plate freestyle M2</text>
<text x="382" y="340">2mm (x2)</text>
<text x="195" y="343">BOTTOM 2.5&quot;</text>
<text x="269" y="343">TOP</text>
<text x="198" y="350">3mm (x1)</text>
<text x="267" y="350">2mm (x1)</text>
<text x="192" y="355">carbon at 45°</text>
<text x="195" y="452">BOTTOM 2.5&quot;</text>
<text x="269" y="452">TOP</text>
<text x="198" y="458">3mm (x1)</text>
<text x="267" y="459">2mm (x1)</text>
<text x="192" y="464">carbon at 45°</text>
<text x="195" y="567">BOTTOM 2.5&quot;</text>
<text x="269" y="567">TOP</text>
<text x="198" y="574">3mm (x1)</text>
<text x="267" y="574">2mm (x1)</text>
<text x="192" y="579">carbon at 45°</text>
</g>
</svg>
